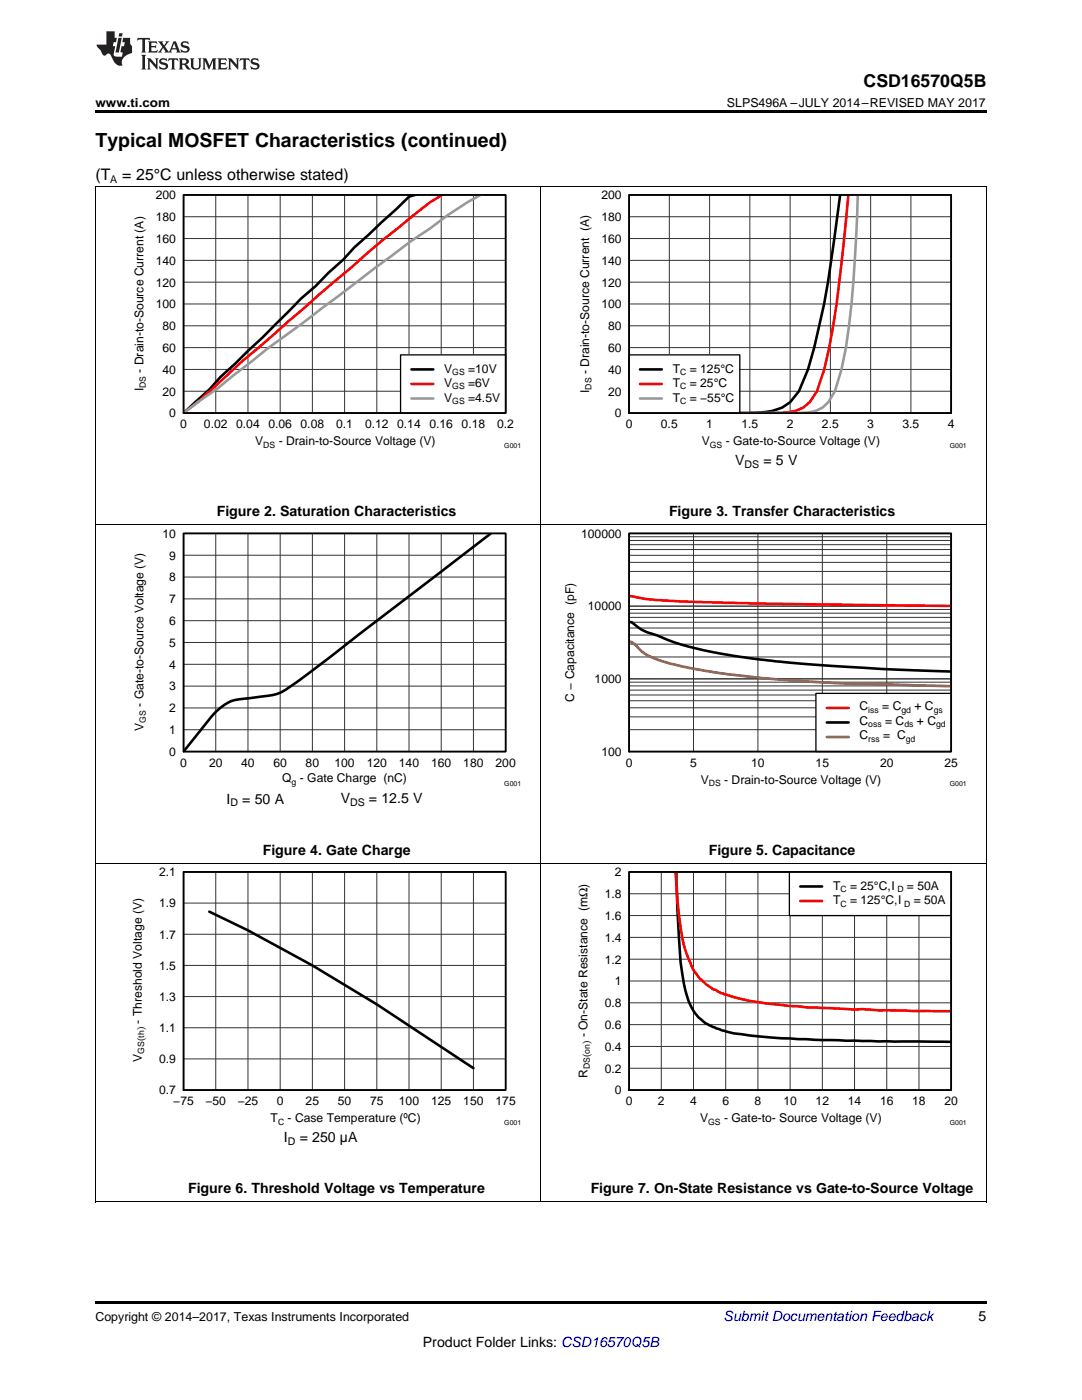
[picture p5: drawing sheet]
<svg xmlns="http://www.w3.org/2000/svg" width="216mm" height="279mm" viewBox="0 0 216 279" stroke-linecap="round" stroke-linejoin="round" font-family="sans-serif">
<path d="M19 239.9h.2zM196.7 239.9h.1zM19 259.7h177.8v.5h-177.8z" fill="#000"/>
<path d="M19.1 172.4v67.5M107.9 172.4v67.5M196.8 172.4v67.5M19 239.9h177.8" fill="none" stroke="#000" stroke-width=".2"/>
<path d="M36.6 174h64.3v43.5h-64.3zM125.5 174h64.3v43.5h-64.3z" fill="none" stroke="#000" stroke-width=".26"/>
<g fill="none" stroke="#333" stroke-width=".2">
<path d="M36.6 174h64.3v43.5h-64.3zM43.1 174v43.5M49.5 174v43.5M55.9 174v43.5M62.3 174v43.5M68.8 174v43.5M75.2 174v43.5M81.6 174v43.5M88 174v43.5M94.5 174v43.5M125.5 174h64.3v43.5h-64.3zM125.5 178.4h64.3"/>
<path d="M132 174v43.5M138.4 174v43.5M144.8 174v43.5M151.2 174v43.5M157.7 174v43.5M164.1 174v43.5M170.5 174v43.5M176.9 174v43.5M183.4 174v43.5M36.6 198.9h64.3M36.6 192.7h64.3M36.6 186.5h64.3"/>
<path d="M36.6 180.2h64.3M125.5 195.8h64.3M125.5 191.4h64.3M125.5 187.1h64.3M125.5 182.7h64.3M36.6 211.3h64.3M36.6 205.1h64.3M125.5 213.2h64.3M125.5 208.8h64.3M125.5 204.5h64.3M125.5 200.1h64.3"/>
</g>
<path d="M134.9 174a196.8 196.8 0 0 0 1.2 20.3 15.9 15.9 0 0 0 2.6 7.9 9.9 9.9 0 0 0 5.8 3.5l.3 .1a75.2 75.2 0 0 0 12.9 1.4l11.2 .5 20.9 .2M41.8 181.9a322.5 322.5 0 0 1 46.2 27l6.5 4.3" fill="none" stroke="#000" stroke-width=".52"/>
<path d="M36.6 174h64.3v43.5h-64.3z" fill="none" stroke="#000" stroke-width=".35"/>
<path d="M134.8 174a75.5 75.5 0 0 0 2 15.7l.6 1.7a11.1 11.1 0 0 0 5.2 6.1l.6 .3a31.9 31.9 0 0 0 9.6 2.4l1.6 .2a136.1 136.1 0 0 0 14.5 1h3.2l3.2 .2 14.5 .2" fill="none" stroke="#f00" stroke-width=".52"/>
<path d="M157.5 174h32.3v8.7h-32.3z" fill="#fff"/>
<path d="M36.6 106.5h64.3v43.5h-64.3zM125.5 106.5h64.3v43.5h-64.3zM157.5 174h32.3v8.7h-32.3z" fill="none" stroke="#000" stroke-width=".26"/>
<path d="M98 106.4l-38.6 29.6a13.7 13.7 0 0 1-4.9 2.7l-5.9 .8a8.3 8.3 0 0 0-6.4 3.5l-5.6 7M125.5 124.2h.5a10.8 10.8 0 0 0 5.2 2.6 65.2 65.2 0 0 0 16.9 4.3l6.7 .9 9.8 .8 11.3 .7 13.9 .5M159.7 176.9h4.3" fill="none" stroke="#000" stroke-width=".52"/>
<path d="M125.5 119a96.3 96.3 0 0 0 14.9 1.2l16 .3 33.4 .4M159.7 179.8h4.3" fill="none" stroke="#f00" stroke-width=".52"/>
<path d="M36.6 106.5h64.3v43.5h-64.3zM125.5 174h64.3v43.5h-64.3z" fill="none" stroke="#000" stroke-width=".35"/>
<path d="M19.1 104.8v67.6M107.9 104.8v67.6M196.8 104.8v67.6M19 172.3h177.8" fill="none" stroke="#000" stroke-width=".2"/>
<g fill="none" stroke="#333" stroke-width=".2">
<path d="M36.6 106.5h64.3v43.5h-64.3zM36.6 119.5h64.3M36.6 115.2h64.3M36.6 110.8h64.3M43.1 106.5v43.5M49.5 106.5v43.5M55.9 106.5v43.5M62.3 106.5v43.5M68.8 106.5v43.5M75.2 106.5v43.5M81.6 106.5v43.5M88 106.5v43.5"/>
<path d="M94.5 106.5v43.5M125.5 106.5h64.3v43.5h-64.3zM125.5 116.6h64.3M125.5 114h64.3M125.5 112.2h64.3M125.5 110.8h64.3M125.5 109.7h64.3M125.5 108.7h64.3M125.5 107.9h64.3M125.5 107.1h64.3M138.4 106.5v43.5M151.2 106.5v43.5"/>
<path d="M164.1 106.5v43.5M176.9 106.5v43.5M36.6 136.9h64.3M36.6 132.6h64.3M36.6 128.2h64.3M36.6 123.9h64.3M125.5 139.8h64.3M125.5 138.7h64.3M125.5 137.7h64.3M125.5 136.9h64.3M125.5 136.1h64.3M125.5 135.5h64.3"/>
<path d="M125.5 131.1h64.3M125.5 128.6h64.3M125.5 126.7h64.3M125.5 125.3h64.3M125.5 124.2h64.3M125.5 123.2h64.3M125.5 122.4h64.3M125.5 121.6h64.3M125.5 121h64.3M36.6 145.6h64.3M36.6 141.3h64.3M125.5 145.6h64.3"/>
<path d="M125.5 141.3h64.3M125.5 143.1h64.3"/>
</g>
<path d="M125.5 128.1h.5l.6 .4a11.9 11.9 0 0 0 6.6 3.8l4.1 1 5.2 .9 9.8 1.2 15.9 1 21.6 .5" fill="none" stroke="#8b5a2b" stroke-width=".52"/>
<path d="M162.8 138.4h27v11.6h-27z" fill="#fff"/>
<path d="M36.6 38.9h64.3v43.5h-64.3zM162.8 138.4h27v11.6h-27z" fill="none" stroke="#000" stroke-width=".26"/>
<path d="M88.3 38.8l-2.5 1.6-3.2 2.5a199 199 0 0 0-12.6 10.5l-6.4 5.4-9 8a236.3 236.3 0 0 0-15.1 13.4l-2.9 2.2M165 141.3h4.3" fill="none" stroke="#f00" stroke-width=".52"/>
<path d="M83 38.8l-1.4 .4-10.9 10.2-2.3 2.5-2.9 2.5-2.5 2.7-2.9 2.5-7.7 7.8-8.4 7.8-2.2 2.5-5.2 4.7M165 144.2h4.3" fill="none" stroke="#000" stroke-width=".52"/>
<path d="M165 147.1h4.3" fill="none" stroke="#8b5a2b" stroke-width=".52"/>
<path d="M125.5 106.5h64.3v43.5h-64.3z" fill="none" stroke="#000" stroke-width=".35"/>
<path d="M19.1 37.2v67.6M107.9 37.2v67.6M196.8 37.2v67.6M19 104.8h177.8" fill="none" stroke="#000" stroke-width=".2"/>
<g fill="none" stroke="#333" stroke-width=".2">
<path d="M36.6 38.9h64.3v43.5h-64.3zM43.1 38.9v43.5M49.5 38.9v43.5M55.9 38.9v43.5M62.3 38.9v43.5M68.8 38.9v43.5M75.2 38.9v43.5M81.6 38.9v43.5M88 38.9v43.5M94.5 38.9v43.5M36.6 56.3h64.3M36.6 52h64.3"/>
<path d="M36.6 47.6h64.3M36.6 43.3h64.3M36.6 78.1h64.3M36.6 73.7h64.3M36.6 69.4h64.3M36.6 65h64.3M36.6 60.7h64.3"/>
</g>
<path d="M96 38.8l-2.8 1.6-3.9 2.5-3.5 2.7-3.9 2.6-21.2 16-7.4 5.4-9.9 8-3.9 2.6-2.9 2.2" fill="none" stroke="#999" stroke-width=".52"/>
<path d="M79.9 70.8h21v11.6h-21z" fill="#fff"/>
<path d="M125.5 38.9h64.3v43.5h-64.3zM79.9 70.8h21v11.6h-21z" fill="none" stroke="#000" stroke-width=".26"/>
<path d="M167.6 38.9l-1.1 8.7a154.5 154.5 0 0 1-5.3 26.1l-1.8 4.4a8.4 8.4 0 0 1-7.9 4.2l-19.8 .1M82.1 73.7h4.4" fill="none" stroke="#000" stroke-width=".52"/>
<path d="M169.3 38.9l-1.3 13.1a165 165 0 0 1-3.5 21.7l-1.5 4.4a7.5 7.5 0 0 1-7.7 4.3h-14M82.1 76.6h4.4" fill="none" stroke="#f00" stroke-width=".52"/>
<path d="M171.2 38.9l-.4 8.7a161.5 161.5 0 0 1-2.9 26.1l-1.3 4.4a6.5 6.5 0 0 1-6.7 4.3h-11.9M82.1 79.5h4.4" fill="none" stroke="#999" stroke-width=".52"/>
<path d="M36.6 38.9h64.3v43.5h-64.3z" fill="none" stroke="#000" stroke-width=".35"/>
<g fill="none" stroke="#333" stroke-width=".2">
<path d="M125.5 38.9h64.3v43.5h-64.3zM133.6 38.9v43.5M141.6 38.9v43.5M149.6 38.9v43.5M157.7 38.9v43.5M165.7 38.9v43.5M173.7 38.9v43.5M181.8 38.9v43.5M125.5 56.3h64.3M125.5 52h64.3M125.5 47.6h64.3M125.5 43.3h64.3"/>
<path d="M125.5 78.1h64.3M125.5 73.7h64.3M125.5 69.4h64.3M125.5 65h64.3M125.5 60.7h64.3"/>
</g>
<path d="M125.5 70.8h22.1v11.6h-22.1z" fill="#fff"/>
<path d="M125.5 70.8h22.1v11.6h-22.1z" fill="none" stroke="#000" stroke-width=".26"/>
<path d="M127.7 73.7h4.4" fill="none" stroke="#000" stroke-width=".52"/>
<path d="M127.7 76.6h4.4" fill="none" stroke="#f00" stroke-width=".52"/>
<path d="M127.7 79.5h4.4" fill="none" stroke="#999" stroke-width=".52"/>
<path d="M125.5 38.9h64.3v43.5h-64.3z" fill="none" stroke="#000" stroke-width=".35"/>
<path d="M19 37.2h177.8" fill="none" stroke="#000" stroke-width=".2"/>
<path d="M19 22h177.8v.5h-177.8z" fill="#000"/>
<g fill="#231f20">
<path d="M27.5 7.6l-.1 .5 .4-.2h.6v.1v2.1l-.2 .4h1l-.3-.4v-2.1l.1-.1h.5l.5 .2-.2-.5zM29.5 8.3l.2 .3v1.5l-.2 .4h1.8l.2-.6a1.04 1.04 0 0 1-1.3 .2v-.7h.6l.3 .2v-.6l-.3 .2h-.6v-.6l.8-.1 .4 .3-.2-.5zM31.5 8.3l.9 1.1-.9 1.1h.8l-.2-.2 .5-.7 .4 .7-.2 .2h1.5l-.1-.2 .1-.4h.9l.1 .4-.2 .2h1l-.3-.3-.7-1.9h-.5l-.9 2-.8-1 .9-1h-.8l.1 .3-.3 .5-.4-.6 .2-.2zM34.7 8.6l.4 1h-.7zM36.3 8.4a.63 .63 0 0 0-.2 .7 .63 .63 0 0 0 .6 .4l.6 .2 .1 .2a.75 .75 0 0 1-.7 .4 .75 .75 0 0 1-.6-.5l.1 .7 .1-.1a1.11 1.11 0 0 0 1.5-.6 1.13 1.13 0 0 0-1.2-.8l-.1-.4a1.04 1.04 0 0 1 1.2 .2l-.2-.5-.1 .1-.5-.2zM28.2 10.9l.2 .4v2.2l-.2 .4h1l-.3-.4v-2.2l.3-.4zM29.3 11.6l.3 .4v1.5l-.3 .4h.8l-.2-.4v-1.3l1.5 1.7v-1.9l.2-.4h-.7l.2 .4v.9l-1.1-1.3zM32 11.8a.62 .62 0 0 0-.2 .7 .62 .62 0 0 0 .6 .4l.6 .1 .1 .3a.76 .76 0 0 1-.7 .3 .76 .76 0 0 1-.6-.4l.1 .7 .1-.1a1.11 1.11 0 0 0 1.5-.6 1.13 1.13 0 0 0-1.2-.8l-.1-.4a1.04 1.04 0 0 1 1.2 .2l-.2-.6-.1 .1-.5-.1zM33.7 11.6l-.2 .6a.61 .61 0 0 1 .8-.3v1.6l-.2 .4h.9l-.2-.4v-1.6a.63 .63 0 0 1 .8 .3l-.2-.6zM35.6 11.6l.3 .4v1.5l-.3 .4h1l-.2-.2v-.8l.5 .2a.76 .76 0 0 0 1.2 .7l-1-1a.58 .58 0 0 0 .6-.5 .58 .58 0 0 0-.5-.6zM36.4 11.9h.1a.45 .45 0 0 1 .5 .1 .45 .45 0 0 1 .1 .5l-.7 .2zM37.9 11.6l.2 .2a2.17 2.17 0 0 0 .3 1.9 .99 .99 0 0 0 1.6-.6v-1.1l.2-.4h-.7l.2 .2a1.92 1.92 0 0 1-.2 1.8 .6 .6 0 0 1-.9-.5v-1.1l.2-.4zM40.4 11.6l.2 .4v1.5l-.2 .4h.7l-.2-.4v-1.4l.8 1.8 .8-1.8v1.4l-.2 .4h.9l-.2-.4v-1.5l.2-.4h-.8l-.6 1.5-.6-1.5zM43.4 11.6l.2 .4v1.5l-.2 .4h1.8l.2-.6a1.04 1.04 0 0 1-1.3 .1v-.6h.5l.4 .2v-.6l-.4 .2h-.5v-.7h.8l.3 .3-.1-.6zM45.5 11.6l.2 .4v1.5l-.2 .4h.7l-.2-.4v-1.3l1.5 1.7v-1.9l.2-.4h-.7l.2 .4v.9l-1.1-1.3zM47.9 11.6l-.1 .6a.61 .61 0 0 1 .8-.3v1.6l-.3 .4h1l-.3-.4 .1-1.6a.63 .63 0 0 1 .7 .3l-.1-.6zM50.2 11.8a.62 .62 0 0 0-.2 .7 .62 .62 0 0 0 .6 .4l.6 .1 .2 .3a.76 .76 0 0 1-.8 .3 .76 .76 0 0 1-.6-.4l.1 .7 .2-.1a1.11 1.11 0 0 0 1.5-.6 1.13 1.13 0 0 0-1.3-.8l-.1-.4a1.04 1.04 0 0 1 1.2 .2l-.1-.6-.2 .1-.5-.1z"/>
<path d="M21.2 6.3v2.6h-1.9l.1 .4 .7 .9a.91 .91 0 0 0 1 .8 .56 .56 0 0 1 .5-.3 .56 .56 0 0 1 .5 .3l.4 .8a1.53 1.53 0 0 0 1.9 1.2 1.54 1.54 0 0 1 1-2.1l.9-.3v-1.4a1.52 1.52 0 0 1-.3-1.6h-1.4l-.2 .8h.5l-.2 .8h-.4l-.2 1v.2l.4 .1-.2 .8a1.93 1.93 0 0 1-1.6-.3l.3-1.8h-.5l.2-.8h.4l.2-.8h-.4v-1.3zM23.6 7.6l-.6 2.9h.7l.6-2.9zM23.8 6.6l-.1 .7h.6l.2-.7z"/>
</g>
<text font-size="3.9" x="19" y="29.3">Typical MOSFET Characteristics (continued)</text>
<text font-size="3.5" x="172.3" y="17.3">CSD16570Q5B</text>
<g font-size="3.2">
<text x="19" y="36">(T</text>
<text x="24.4" y="36">= 25°C unless otherwise stated)</text>
</g>
<g font-size="2.8">
<text x="146.7" y="92.8">V</text>
<text x="152.3" y="92.8">= 5 V</text>
<text x="43.3" y="103">Figure 2. Saturation Characteristics</text>
<text x="133.5" y="103">Figure 3. Transfer Characteristics</text>
<text x="45.2" y="160.4">I</text>
<text x="48.3" y="160.4">= 50 A</text>
<text x="68" y="160.3">V</text>
<text x="73.6" y="160.3">= 12.5 V</text>
<text x="52.4" y="170.6">Figure 4. Gate Charge</text>
<text x="141.4" y="170.6">Figure 5. Capacitance</text>
<text x="56.7" y="227.9">I</text>
<text x="59.8" y="227.9">= 250 µA</text>
<text x="37.5" y="238.2">Figure 6. Threshold Voltage vs Temperature</text>
<text x="117.9" y="238.2">Figure 7. On-State Resistance vs Gate-to-Source Voltage</text>
<text x="195.3" y="263.6">5</text>
<text x="84.4" y="268.9">Product Folder Links: CSD16570Q5B</text>
</g>
<text font-size="2.8" fill="#0000c8" x="144.4" y="263.6">Submit Documentation Feedback</text>
<g font-size="2.5">
<text x="19" y="21.4">www.ti.com</text>
<text x="145.1" y="21.4">SLPS496A –JULY 2014–REVISED MAY 2017</text>
<text x="19" y="263.6">Copyright © 2014–2017, Texas Instruments Incorporated</text>
</g>
<g font-size="2.4">
<text x="31.1" y="39.8">200</text>
<text x="120" y="39.8">200</text>
<text x="31.1" y="44.1">180</text>
<text x="120" y="44.1">180</text>
<text x="31.1" y="52.8">140</text>
<text x="31.1" y="48.5">160</text>
<text x="120" y="52.8">140</text>
<text x="120" y="48.5">160</text>
<text x="31.1" y="57.2">120</text>
<text x="120" y="57.2">120</text>
<text x="31.1" y="61.5">100</text>
<text x="32.4" y="65.9">80</text>
<text x="120" y="61.5">100</text>
<text x="121.3" y="65.9">80</text>
<text x="32.4" y="70.2">60</text>
<text x="121.3" y="70.2">60</text>
<text x="28.7" y="74.4" transform="rotate(-90 28.7 74.4)">- Drain-to-Source Current (A)</text>
<text x="32.4" y="74.6">40</text>
<text x="88.6" y="74.4">V</text>
<text x="88.6" y="77.3">V</text>
<text x="93.4" y="74.4">=10V</text>
<text x="93.4" y="77.3">=6V</text>
<text x="117.6" y="74.7" transform="rotate(-90 117.6 74.7)">- Drain-to-Source Current (A)</text>
<text x="121.3" y="74.6">40</text>
<text x="134.2" y="74.4">T</text>
<text x="134.2" y="77.3">T</text>
<text x="137.6" y="74.4">= 125°C</text>
<text x="137.6" y="77.3">= 25°C</text>
<text x="28.7" y="78.1" transform="rotate(-90 28.7 78.1)">I</text>
<text x="32.4" y="79">20</text>
<text x="33.8" y="83.3">0</text>
<text x="88.6" y="80.2">V</text>
<text x="93.4" y="80.2">=4.5V</text>
<text x="117.6" y="78.5" transform="rotate(-90 117.6 78.5)">I</text>
<text x="121.3" y="79">20</text>
<text x="122.7" y="83.3">0</text>
<text x="134.2" y="80.2">T</text>
<text x="137.6" y="80.2">= −55°C</text>
<text x="36" y="85.4">0</text>
<text x="40.7" y="85.4">0.02</text>
<text x="47.1" y="85.4">0.04</text>
<text x="50.9" y="88.9">V</text>
<text x="53.6" y="85.4">0.06</text>
<text x="55.6" y="88.9">- Drain-to-Source Voltage (V)</text>
<text x="60" y="85.4">0.08</text>
<text x="67.1" y="85.4">0.1</text>
<text x="72.8" y="85.4">0.12</text>
<text x="79.3" y="85.4">0.14</text>
<text x="85.7" y="85.4">0.16</text>
<text x="92.1" y="85.4">0.18</text>
<text x="99.2" y="85.4">0.2</text>
<text x="124.9" y="85.4">0</text>
<text x="131.9" y="85.4">0.5</text>
<text x="140" y="88.9">V</text>
<text x="140.9" y="85.4">1</text>
<text x="144.8" y="88.9">- Gate-to-Source Voltage (V)</text>
<text x="147.9" y="85.4">1.5</text>
<text x="157" y="85.4">2</text>
<text x="164" y="85.4">2.5</text>
<text x="173.1" y="85.4">3</text>
<text x="180.1" y="85.4">3.5</text>
<text x="189.1" y="85.4">4</text>
<text x="32.4" y="107.3">10</text>
<text x="116" y="107.3">100000</text>
<text x="33.8" y="111.7">9</text>
<text x="33.8" y="116">8</text>
<text x="33.8" y="124.7">6</text>
<text x="33.8" y="120.4">7</text>
<text x="117.3" y="121.8">10000</text>
<text x="33.8" y="129.1">5</text>
<text x="33.8" y="137.8">3</text>
<text x="33.8" y="133.4">4</text>
<text x="118.7" y="136.3">1000</text>
<text x="28.6" y="141.1" transform="rotate(-90 28.6 141.1)">- Gate-to-Source Voltage (V)</text>
<text x="33.8" y="142.2">2</text>
<text x="114.6" y="140.1" transform="rotate(-90 114.6 140.1)">C − Capacitance (pF)</text>
<text x="171.5" y="141.8">C</text>
<text x="176" y="141.8">= C</text>
<text x="182.5" y="141.8">+ C</text>
<text x="28.6" y="145.9" transform="rotate(-90 28.6 145.9)">V</text>
<text x="33.8" y="146.5">1</text>
<text x="171.5" y="144.7">C</text>
<text x="171.5" y="147.6">C</text>
<text x="176.2" y="147.6">= C</text>
<text x="176.6" y="144.7">= C</text>
<text x="183" y="144.7">+ C</text>
<text x="33.8" y="150.9">0</text>
<text x="36" y="153">0</text>
<text x="41.7" y="153">20</text>
<text x="48.1" y="153">40</text>
<text x="54.6" y="153">60</text>
<text x="61" y="153">80</text>
<text x="66.7" y="153">100</text>
<text x="73.2" y="153">120</text>
<text x="79.6" y="153">140</text>
<text x="86" y="153">160</text>
<text x="92.5" y="153">180</text>
<text x="98.9" y="153">200</text>
<text x="120" y="150.9">100</text>
<text x="124.9" y="153">0</text>
<text x="137.7" y="153">5</text>
<text x="149.9" y="153">10</text>
<text x="162.7" y="153">15</text>
<text x="175.6" y="153">20</text>
<text x="188.4" y="153">25</text>
<text x="56.3" y="156.1">Q - Gate Charge (nC)</text>
<text x="139.8" y="156.4">V</text>
<text x="144.5" y="156.4">- Drain-to-Source Voltage (V)</text>
<text x="31.8" y="174.9">2.1</text>
<text x="120.7" y="179.2">1.8</text>
<text x="122.7" y="174.9">2</text>
<text x="166.2" y="177.6">T</text>
<text x="169.6" y="177.6">= 25°C, I</text>
<text x="181" y="177.6">= 50A</text>
<text x="31.8" y="181.1">1.9</text>
<text x="120.7" y="183.6">1.6</text>
<text x="166.2" y="180.5">T</text>
<text x="169.6" y="180.5">= 125°C, I</text>
<text x="182.3" y="180.5">= 50A</text>
<text x="31.8" y="187.3">1.7</text>
<text x="120.7" y="187.9">1.4</text>
<text x="31.8" y="193.5">1.5</text>
<text x="120.7" y="192.3">1.2</text>
<text x="122.7" y="196.7">1</text>
<text x="31.8" y="199.8">1.3</text>
<text x="120.7" y="201">0.8</text>
<text x="28.3" y="204.3" transform="rotate(-90 28.3 204.3)">- Threshold Voltage (V)</text>
<text x="31.8" y="206">1.1</text>
<text x="117.2" y="207" transform="rotate(-90 117.2 207)">- On-State Resistance (mΩ)</text>
<text x="120.7" y="209.7">0.4</text>
<text x="120.7" y="205.4">0.6</text>
<text x="28.3" y="211.9" transform="rotate(-90 28.3 211.9)">V</text>
<text x="31.8" y="212.2">0.9</text>
<text x="117.2" y="215.2" transform="rotate(-90 117.2 215.2)">R</text>
<text x="120.7" y="214.1">0.2</text>
<text x="31.8" y="218.4">0.7</text>
<text x="34.6" y="220.5">−75</text>
<text x="41" y="220.5">−50</text>
<text x="47.4" y="220.5">−25</text>
<text x="55.2" y="220.5">0</text>
<text x="61" y="220.5">25</text>
<text x="67.4" y="220.5">50</text>
<text x="73.8" y="220.5">75</text>
<text x="79.6" y="220.5">100</text>
<text x="86" y="220.5">125</text>
<text x="92.5" y="220.5">150</text>
<text x="98.9" y="220.5">175</text>
<text x="122.7" y="218.4">0</text>
<text x="124.9" y="220.5">0</text>
<text x="131.3" y="220.5">2</text>
<text x="137.7" y="220.5">4</text>
<text x="144.1" y="220.5">6</text>
<text x="150.6" y="220.5">8</text>
<text x="156.3" y="220.5">10</text>
<text x="162.7" y="220.5">12</text>
<text x="169.2" y="220.5">14</text>
<text x="175.6" y="220.5">16</text>
<text x="182" y="220.5">18</text>
<text x="188.4" y="220.5">20</text>
<text x="54" y="224">T</text>
<text x="57.4" y="224">- Case Temperature (ºC)</text>
<text x="139.7" y="224">V</text>
<text x="144.5" y="224">- Gate-to- Source Voltage (V)</text>
</g>
<g font-size="2.1">
<text x="22" y="36.6">A</text>
<text x="148.6" y="93.4">DS</text>
<text x="46" y="160.9">D</text>
<text x="69.8" y="160.8">DS</text>
<text x="28.8" y="207.8" transform="rotate(-90 28.8 207.8)">( )</text>
<text x="117.7" y="208.4" transform="rotate(-90 117.7 208.4)">)</text>
<text x="117.7" y="211" transform="rotate(-90 117.7 211)">(</text>
<text x="57.4" y="228.5">D</text>
</g>
<g font-size="1.7">
<text x="29.1" y="77.4" transform="rotate(-90 29.1 77.4)">DS</text>
<text x="90.2" y="74.8">GS</text>
<text x="90.2" y="77.7">GS</text>
<text x="118" y="77.8" transform="rotate(-90 118 77.8)">DS</text>
<text x="135.7" y="74.8">C</text>
<text x="135.7" y="77.7">C</text>
<text x="90.2" y="80.6">GS</text>
<text x="135.7" y="80.6">C</text>
<text x="52.5" y="89.3">DS</text>
<text x="141.6" y="89.3">GS</text>
<text x="173.3" y="142.2">iss</text>
<text x="179.9" y="142.2">gd</text>
<text x="186.3" y="142.2">gs</text>
<text x="29.1" y="144.2" transform="rotate(-90 29.1 144.2)">GS</text>
<text x="173.3" y="145.1">oss</text>
<text x="173.3" y="148">rss</text>
<text x="180.5" y="145.1">ds</text>
<text x="180.7" y="148">gd</text>
<text x="186.8" y="145.1">gd</text>
<text x="58.2" y="156.6">g</text>
<text x="141.4" y="156.9">DS</text>
<text x="167.7" y="178">C</text>
<text x="179.1" y="178">D</text>
<text x="167.7" y="180.9">C</text>
<text x="180.4" y="180.9">D</text>
<text x="28.8" y="210.3" transform="rotate(-90 28.8 210.3)">GS th</text>
<text x="117.7" y="213.4" transform="rotate(-90 117.7 213.4)">DS on</text>
<text x="55.5" y="224.5">C</text>
<text x="141.3" y="224.4">GS</text>
</g>
<g font-size="1.4">
<text x="100.6" y="89.3">G001</text>
<text x="189.5" y="89.3">G001</text>
<text x="100.6" y="156.9">G001</text>
<text x="189.5" y="156.9">G001</text>
<text x="100.6" y="224.5">G001</text>
<text x="189.5" y="224.5">G001</text>
</g>
</svg>
